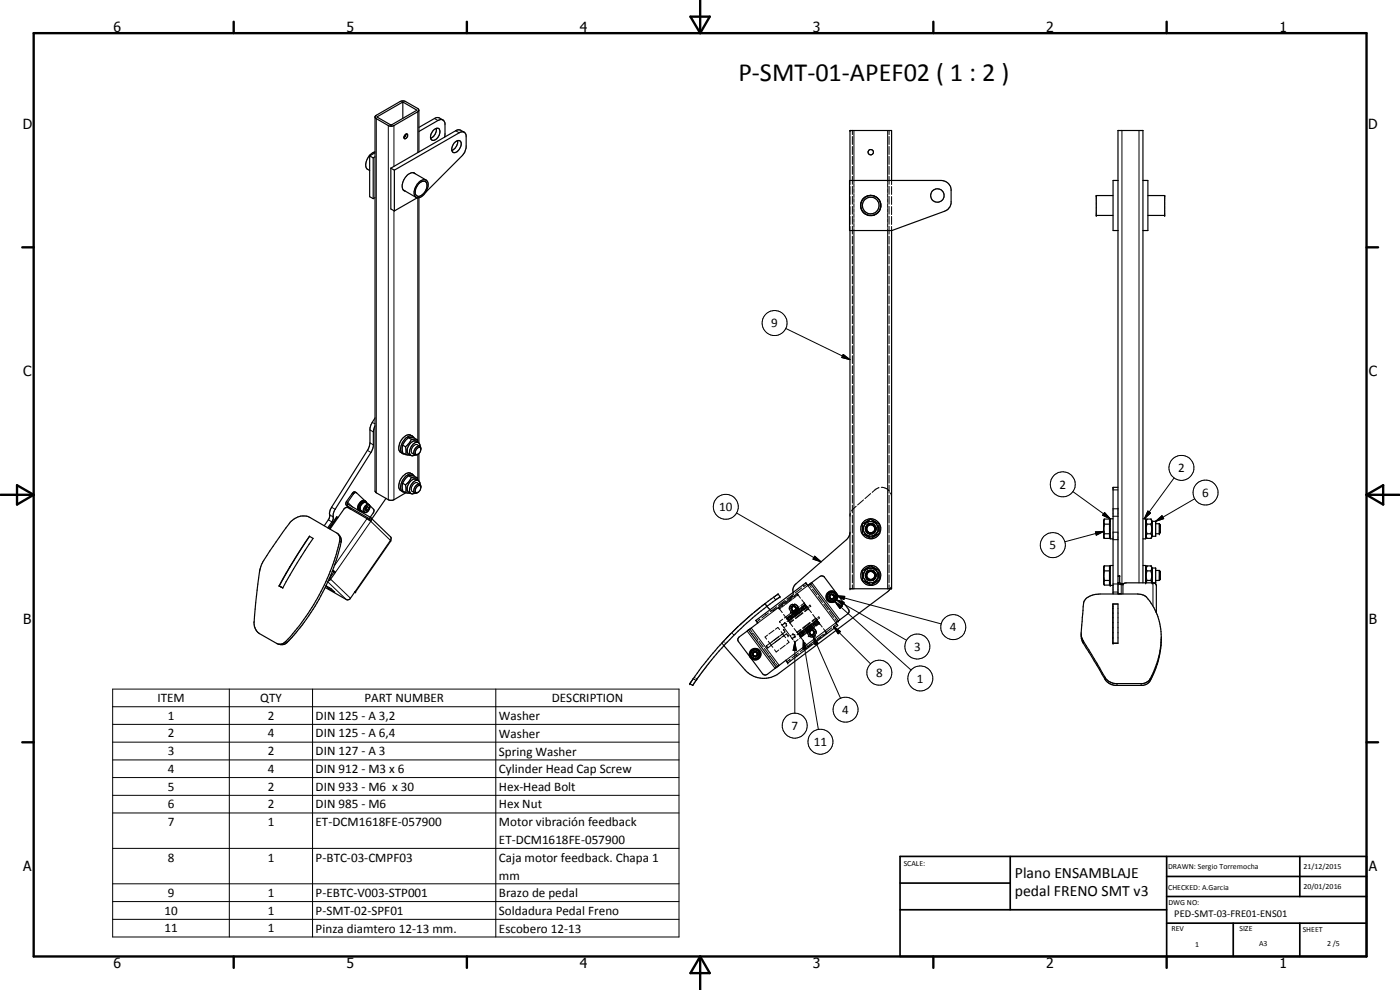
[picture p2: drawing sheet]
<svg xmlns="http://www.w3.org/2000/svg" width="420mm" height="297mm" viewBox="0 0 420 297" stroke-linecap="round" stroke-linejoin="round" font-family="sans-serif">
<g fill="none" stroke="#000" stroke-width=".35">
<path d="M112.6 35.2l.1 .3 3.8 2.2 1.3 .1 7.6-4.3 .3-.5-.3-.4-3.7-2.1-.9-.2-.8 .2-7.3 4.2-.1 .3v112.4l.3 .5 4.1 2.2 1.2-.2 3.6-2.1M113.1 35.1l7.8-4.5 4.2 2.5-7.7 4.4zM117.2 37.5h.3M120.9 30.6v4.9M125.7 33.1v12.5M130.1 39.1a1.05 1.05 0 0 1 .9-.6 1.05 1.05 0 0 1 1 .6 2.51 2.51 0 0 1-2.3 3l-.4-.5-.1-.8zM131 38.5a3 3 0 0 1-1.8 3M132.9 36l-1.3-.7h-.7l-5.2 2.9M132.9 36l-.7-.1-.8 .3-5.7 3.3M132.9 36l.7 1.1-.2 4M139.3 39.7l-1.3-.7-1 .1-19.7 11.4M139.3 39.7h-1.2l-19.7 11.4"/>
<path d="M139.3 39.7l.6 1.1v3.4l-.6 1.8-11.5 11.7M110.9 46.8l1.1 .6M110.9 46.8v12.2l1.1 .6M112 47.4v12.2M112.6 45.8l-1.7 1M112.6 47l-.6 .4M112.6 59.3l-.6 .3M112.6 45.6a4.1 4.1 0 0 0-2.6 4.9l.9 .7M117.3 50.5l1.1 .6M117.3 50.5v12.2l1.1 .6M118.4 51.1v12.2M121.1 57l3.8 2.2"/>
<path d="M121.4 40.6l.7-.4a.98 .98 0 0 1-.6 1.5l-.3-.3zM121.8 40.3l-.2 .6-.4 .4M124.1 51.8l3.8 2.2M124.6 52.2a1.98 1.98 0 0 0-2.9 1 2.88 2.88 0 0 0-.3 4.1h.2M125.2 59.4l-6.8 3.9M125.5 55.3a1.55 1.55 0 0 1 2.4-.6 3.3 3.3 0 0 1-2.4 4.2 1.5 1.5 0 0 1-.7-2.3zM125.7 59.4v73.5M125.8 54.7a1.47 1.47 0 0 1 1.4-.8 1.47 1.47 0 0 1 1.3 1 4 4 0 0 1-3.3 4.5 1.93 1.93 0 0 1-.8-2.7zM136.2 43a1.18 1.18 0 0 1 1-.8 1.18 1.18 0 0 1 1.2 .6 2.84 2.84 0 0 1-2.2 3h-.2a1.51 1.51 0 0 1-.1-2.2zM137.3 42.2a2.86 2.86 0 0 1-1.7 2.9M255 54.1h27.5a3.1 3.1 0 0 1 2.9 2.7v4.2a3.1 3.1 0 0 1-1.9 2.4l-15.8 5.8h-12.7zM255.1 54.1v-14.9h12.5v14.9"/>
<path d="M259 59.7l-.7 1.6M259 59.7l-.7 1.5M259.7 59.1l-.7 .6M262.1 58.8a3.2 3.2 0 0 0-3.1 .9M262.1 58.7l-.9-.1-1.2 .3M262.1 58.7l1.1 .6M262.1 58.8l1.1 .5M263.2 59.3l.8 .9 .3 1.3M263.2 59.3l.8 1M334 58.7h-5v5.9h5M335.5 54.1h-1.5v15.1h1.5M343 54.1h1.5v15.1h-1.5"/>
<path d="M344.5 58.7h5v5.9h-5M255.1 69.2v107.5h12.5v-107.5M258.3 61.3l.1 1.2M258.3 61.2l.2 1.7M258.5 62.9l.8 1M258.6 62.9l.7 1 1.1 .7M260.4 64.5l.8 .1M262.8 64.3l-1.2 .3M262.8 64.3l-.7 .3h-1.7M263.5 63.8l-.7 .5M264.2 60.6l.2 1.3M264.2 62.7l-.7 1.1"/>
<path d="M264.3 61.9l-.1 .4M264.4 61.9l-.9 1.9M112.6 127.8l-.6 1.8v4.3l-.5 1.5-10.9 17.4a4.6 4.6 0 0 0-.6 3l-1.6 2.6M112.6 125.4l-1.5 2.9-.1 4.6-.5 1.9-11 17.4a4.8 4.8 0 0 0-.6 3l-1.6 2.5M120.9 133.6l-.2 .8 .2 1.5 .8 .5M120.9 133.6l.8 .5M121.7 134.1l.2 .9-.2 1.4M121.7 136.4l1.4 .1M122.6 131.3l-.9 .8-.8 1.5M122.6 131.3l1.4 .1 1.3 .6M122.6 131.3l.9 .5M123.5 131.8l1.8 .2"/>
<path d="M123.5 131.8l-.7 1.2-1.1 1.1M123.7 136l.8 .5M123.9 130.9a2.32 2.32 0 0 0-3.5 1.2 2.73 2.73 0 0 0-.1 3.7l.6 .3M124.3 131.4a1.43 1.43 0 0 0-2.4 0 4 4 0 0 0-1.3 4.5l.9 .3M125.2 133.4l.8 .5M125.3 132l.1 .7M125.5 136.3l-.2 .1M125.6 132.8a2.02 2.02 0 0 0-3.2 1.4 1.61 1.61 0 0 0 .9 2.5M125.7 136.1v8.2M126 133.9l.3 .9M126 133.9a1.75 1.75 0 0 0-1.5 2.6M126.1 133.9a1.09 1.09 0 0 0-.8-1.2 1.09 1.09 0 0 0-1.3 .6 2.5 2.5 0 0 0-.6 3.4l1.1-.2"/>
<path d="M126.3 134.6a.74 .74 0 0 0-.8-.3 .74 .74 0 0 0-.6 .6l-.3 .7 .1 .6 .6 .2M126.3 134.8a1.74 1.74 0 0 1-1.8 1.7M126.3 134.5v.3M101.2 155.2h.1M101.4 155.3l-.4-.2-2.3 3.4M104 151.6l6.8 4 .1 .6M104 151.6l1.1 1.1M107 147.8l-.7-.2-.5 .3-1.8 2.6-.2 .4 .2 .7M108 153.4h.4M109.4 150.2l.5 .5M109.4 150.2a2.18 2.18 0 0 0-1.6 3.1M109.4 150.2h-.5a2.52 2.52 0 0 0-1.6 2.4l.3 .6"/>
<path d="M109.4 150.2l.2 .1M109.5 150.2l-2.7-2.5-.6 .4-2 2.9 .1 .3 6.8 3.9M109.8 150.7a1.57 1.57 0 0 0-2.2 1.5 .94 .94 0 0 0 .6 1.1M109.9 152.7l-.3 .1M109.9 150.6l.7 .7M109.9 150.7a1.8 1.8 0 0 0-1.8 2.5l.6 .2M109.9 150.7l.2 .3M109.9 152.7l.5 .3M110.1 152.1l-.2 .6M110.2 152.1l.4 .2M110.6 152.3l-.3-.4-.5 .4-.2 .6 .2 .4 .6-.3M110.6 152.3l-.2 .7"/>
<path d="M110.9 151.6l1.3 1.3 .1 .3-1.2 2M111.1 155.2l.2 .1M111.2 155.3l6.1 5.9v1.1M111.3 155.3l.2 .3-.2 .8-6.8-4.1h-.8l-.4 .3-4.3 6.1M115.9 149.5l-4.3 6.2M120.9 145l-.2 .8 .2 1.5 .8 .5M120.9 145l.8 .5M121.7 145.5l.2 1-.2 1.3M121.7 147.8l1.4 .2M122.6 142.7l-.9 .8-.8 1.5M122.6 142.7l1.4 .1 1.3 .6M122.6 142.7l.9 .6"/>
<path d="M123.5 143.3l1.8 .1M123.5 143.3l-.7 1.1-1.1 1.1M123.7 147.4l.8 .5M123.9 142.3a2.32 2.32 0 0 0-3.5 1.3 2.73 2.73 0 0 0-.1 3.6l.6 .3M124.3 142.9a1.43 1.43 0 0 0-2.4-.1 4 4 0 0 0-1.3 4.5l.9 .4M125.1 146.1a.66 .66 0 0 1 .9-.4 .66 .66 0 0 1 .2 1 1.02 1.02 0 0 1-1.5 .9l-.1-.6zM125.2 144.9l.8 .4M125.3 143.4l.1 .7M125.5 147.7l-.5 .3-.5-.1M125.6 144.2a2.02 2.02 0 0 0-3.2 1.4 1.61 1.61 0 0 0 .9 2.5M126 145.3a1.75 1.75 0 0 0-1.5 2.6M126 145.3l.3 .9"/>
<path d="M126.1 145.3a1.09 1.09 0 0 0-.8-1.2 1.09 1.09 0 0 0-1.3 .6 2.5 2.5 0 0 0-.6 3.4l1.1-.1M255.1 159.7l-.3 1.2-.8 1-15.2 13.3a2.45 2.45 0 0 0-.8 2.5M258.8 157.3l2.5-1.6 2.5 1.4 .1 3-1.9 1.1a.76 .76 0 0 1-1.3 0l-1.8-1.1zM331.2 156.7l.2 .6M331.2 159l.2 1.1M331.4 155.7l-.2 .5v5l.2 .3M331.4 157.3l-.2 1.1M331.4 155.7l-.2 .6M331.4 155.7h1.6v5.8h-1.6M331.4 157.3h1.6M333 156.5h.2M334 155.7h-.8v6h.8"/>
<path d="M335.5 146.2h-1.5v32M343 155.7h.8v6h-.8M344.2 155.7h1.2M344.2 157.3h1.2M344.2 155.7l-.2 .6 .2 1M344.2 157.3l-.2 1.1 .2 1.7M344.2 155.7l-.4 .7M345.4 155.7l.2 .6-.2 1M345.4 157.3l.2 1.1-.2 1.7M345.4 155.7l.4 .7M345.8 156.4h1v4.5h-1M345.8 156.4v4.5"/>
<path d="M346.8 157.1h1.1M347.9 157.1v3M347.9 157.1l.3 .4v2.4l-.3 .2M83.8 175.8h.1M83.8 175.8l1.1 .6M89.3 166.4l-5.5 9.4M92.9 160.9h.1M92.9 160.9l1.1 .6a158.4 158.4 0 0 0-9.1 14.9M92.9 160.9l-3.6 5.5M97.6 176.3l6.7 3.7 .8-.3 1.5-2.2 .1 .1M97.9 175.8l1.5 .9 1 1-1.7-1zM98.9 176.3l-.2 .4"/>
<path d="M99.8 171.2h.2M99.9 171.1l.1 .1M99.9 171.2l-.2 .3M100 171.2l.3 .3M100 171.2l.7 .5M100.3 171.5l.4 .2M100.3 171.5l-1.5 2.2M100.7 171.7l-1.6 2.2-.6 .3M101.5 160.2a2.33 2.33 0 0 1 .9 2.5 64 64 0 0 1-14 27.6l-2.5 2.7a2.59 2.59 0 0 1-2.9 0l-5.6-3.3-1-1.7-.2-1.3 .5-5.9 1.4-10.1a14.8 14.8 0 0 1 2.9-5.4l4.8-6.9a6.2 6.2 0 0 1 6.1-3.5l1.1 .4 8 4.6a2.06 2.06 0 0 1 .9 2.4 63.6 63.6 0 0 1-9.5 21.8l-3.9 5.3a13.5 13.5 0 0 1-3.7 3.8l-1.1 .1M106.5 177.5l.2 .1M117.3 162.3h.1M117.3 162.3l-10.6 15.3"/>
<path d="M241.8 174.9l.6 .8 .8-.6M241.8 174.9h.1M241.8 174.9l-14.9 11.2M243.2 175h.1M243.2 175.1l8.4 11.2M243.2 175v.1M243.3 175l2.7-2 .7-.2 .6 .2 7.3 9.8 .2 .6-.2 .6-3 2.3M249.2 178.4h.8l.3 .6-.3 .7h-.7l-.4-.6zM251 179.3h.2M251 179.2h.2M258.8 171.3l1.5-1a1.33 1.33 0 0 1 1.9 0l1.6 .9 .1 2.8-1.9 1.1a.74 .74 0 0 1-.6 .5 .74 .74 0 0 1-.7-.4l-1.8-1zM267.2 176.7l-.8 .8-32.7 24.6a7.5 7.5 0 0 1-10.1-1.1l-6.4-7.3"/>
<path d="M331.2 161l.2 .5M331.2 170.7l.2 .6M331.2 173.1l.2 1.1M331.4 160.1h1.6M331.4 169.8l-.2 .4v5l.2 .3M331.4 160.1l-.2 .6M331.4 169.8h1.6v5.8h-1.6l-.2-.6M331.4 174.2h1.6M331.4 171.3l-.2 1.1M331.4 174.2l-.2 .5M331.4 169.8l-.2 .5M331.4 171.3h1.6"/>
<path d="M333 160.8h.2M333 170.5h.2M333 174.8h.2M334 169.7h-.8v5.9h.8M335.5 172.8h.5l.1 2.2 1.2 .1M335.5 174.8l.4 .5 1.1 .1M335.6 178.2h.9M337.3 175.1l-.3 .4v2.7M343 174.9v-135.7h-7.5v139M343 169.7h.8v5.2M343.8 160.9l.4 .6M344.2 160.1h1.2"/>
<path d="M344.2 174.2h1.2M344.2 169.8h1.3l.3 .6M344.2 171.3h1.2M344.2 160.1l-.2 .6 .2 .8M344.2 169.8l-.2 .5 .2 1M344.2 171.3l-.2 1.1 .2 1.8M344.2 174.2l-.2 .7M344.2 169.8l-.4 .6M345.4 160.1l.2 .6-.2 .8h-1.2M345.4 169.8l.2 .5-.2 1M345.4 171.3l.2 1.1-.2 1.8M345.4 174.2l.2 .7"/>
<path d="M345.8 170.4h1v4.5h-8.8l-.7 .2M345.8 170.4v4.5M345.8 160.9l-.3 .6M346 174.9l.7 .1 .3 .7v8.1M346.8 160.1h1.1M346.8 171.2h1.1M346.8 174.2h1.1M347.9 171.2v3M347.9 171.2l.3 .2v2.5l-.3 .3M219.1 190.3a95.7 95.7 0 0 1 14.1-11.8l.3-.3 .6 .9-.2 .1a101.8 101.8 0 0 0-25.5 25.6l-.5 .9-.9-.6 3.5-4.9 2.7-3.4zM224.6 189v.1M224.6 189l8.4 11.2"/>
<path d="M224.6 189h.1M226.3 195.7h.7l.4 .6-.4 .6h-.7l-.4-.6zM226.9 186.2l.5 .7-5.6 4.2a.94 .94 0 0 0-.2 1.4l7.6 9.9 .4 .2 .6-.2 2.9-2.2M226.9 186.1v.1M228 196.4h.2M228.2 196.6h-.2M230.2 181.9l.9 1M236.4 198.9l-.6-.8-2.7 2.1M236.4 198.9h.1M251.6 186.3l-.7 .6 .5 .8-15 11.2M324.5 190.2l.6 2.2 6.9 11.4a4.4 4.4 0 0 0 2.7 1.3h8.2l1.3-.5a4.6 4.6 0 0 0 1.9-2.7 29.1 29.1 0 0 0 2.3-8.4M334 181.2h1.5v11.8h-1.5z"/>
<path d="M334 182h.1M334 181.2v11.8M348.5 191.3a26.7 26.7 0 0 1-3.6 13.3l-.9 .8-1.2 .3h-8.1l-1.7-.6-1.3-1.1-4.9-8.3a8.4 8.4 0 0 1-2.3-4.5l.5-8.1a4 4 0 0 1 4.2-4.8l12.2-.1a4.3 4.3 0 0 1 4.1 2.8 18 18 0 0 1 2.9 11.7M232.9 200.3h.1M233.1 200.2h.1"/>
<circle cx="261.3" cy="45.7" r=".81"/>
<circle cx="281.3" cy="58.7" r="2"/>
<circle cx="261.3" cy="61.7" r="2.52"/>
<circle cx="109.6" cy="152.3" r="1.46"/>
<circle cx="261.3" cy="158.6" r="2.22"/>
<circle cx="261.3" cy="158.7" r="1.18"/>
<circle cx="261.3" cy="158.7" r="3"/>
<circle cx="261.3" cy="158.7" r="1.51"/>
<circle cx="249.6" cy="179" r="1.56"/>
<circle cx="249.6" cy="179" r="1.37"/>
<circle cx="249.6" cy="179" r="1.75"/>
<circle cx="261.3" cy="172.7" r="3"/>
<circle cx="261.3" cy="172.7" r="1.5"/>
<circle cx="261.3" cy="172.7" r="2.23"/>
<circle cx="261.3" cy="172.7" r="1.19"/>
<circle cx="226.6" cy="196.3" r="1.56"/>
<circle cx="226.6" cy="196.3" r="1.36"/>
<circle cx="226.6" cy="196.3" r="1.75"/>
</g>
<g fill="none" stroke="#000" stroke-width=".3">
<path d="M112.9 35.6v112.3M116.5 37.7v112.2M118.2 37.7v12.2M125.4 33.5v12.3M130.4 35.6l1 .6M136.7 39.2l1.1 .6M255.8 39.2v1.2M256.3 39.2v15.6M266.4 39.2v15.6M266.8 39.2v1.2M336.7 39.2v135.9M341.8 39.2v135.7"/>
<path d="M125.4 59.4v73.1M255.1 54.1v1.3M255.1 56v2.3M255.1 59v2.3M255.8 40.9v2.4M255.8 43.9v2.5M255.8 46.9v2.4M255.8 49.9v2.4M255.8 52.9v2.4M255.8 55.9v2.4M255.8 58.9v2.4M256.3 55v1.3"/>
<path d="M256.3 56.6v1.2M256.3 58.1v1.2M256.3 59.6v1.1M266.4 55v1.3M266.4 56.6v1.2M266.4 58.1v1.2M266.4 59.6v1.1M266.8 40.9v2.4M266.8 43.9v2.5M266.8 46.9v2.4M266.8 49.9v2.4M266.8 52.9v2.4"/>
<path d="M266.8 55.9v2.4M266.8 58.9v2.4M267.6 54.1v1.3M267.6 56v2.3M267.6 59v2.3M118.2 63.2v86.7M255.1 62v2.4M255.1 64.9v2.5M255.1 67.9v1.3M255.8 61.9v2.4M255.8 64.9v2.4M255.8 67.9v2.3"/>
<path d="M255.8 70.9v2.3M255.8 73.8v2.4M255.8 76.8v2.4M255.8 79.8v2.4M256.3 61.1v1.2M256.3 62.6v1.2M256.3 64.1v1.2M256.3 65.6v1.2M256.3 67.1v1.1M256.3 68.6v108.1M266.4 61.1v1.2M266.4 62.6v1.2"/>
<path d="M266.4 64.1v1.2M266.4 65.6v1.2M266.4 67.1v1.1M266.4 68.6v108.1M266.8 61.9v2.4M266.8 64.9v2.4M266.8 67.9v2.3M266.8 70.9v2.3M266.8 73.8v2.4M266.8 76.8v2.4M266.8 79.8v2.4M267.6 62v2.4"/>
<path d="M267.6 64.9v2.5M267.6 67.9v1.3M235.8 98.6l19.3 9.3M255.8 82.8v2.4M255.8 85.8v2.4M255.8 88.8v2.4M255.8 91.8v2.3M255.8 94.7v2.5M255.8 97.7v2.4M266.8 82.8v2.4M266.8 85.8v2.4M266.8 88.8v2.4"/>
<path d="M266.8 91.8v2.3M266.8 94.7v2.5M266.8 97.7v2.4M253.1 106.3l2 1.6-2.5-.6zM255.8 100.8v2.3M255.8 103.7v2.4M255.8 106.7v2.4M255.8 109.7v2.4M255.8 112.7v2.4M255.8 115.7v2.4M255.8 118.7v2.4M266.8 100.8v2.3"/>
<path d="M266.8 103.7v2.4M266.8 106.7v2.4M266.8 109.7v2.4M266.8 112.7v2.4M266.8 115.7v2.4M266.8 118.7v2.4M110.3 135.1l1 .7M111 132.9l1 .6M111 129l1 .6M111.7 126.7l.9 .5M125.2 133.4a1.7 1.7 0 0 0-1.5 2.6M125.4 136.3v7.6"/>
<path d="M255.8 121.7v2.4M255.8 124.6v2.4M255.8 127.6v2.4M255.8 130.6v2.4M255.8 133.6v2.4M255.8 136.6v2.4M255.8 139.6v2.4M266.8 121.7v2.4M266.8 124.6v2.4M266.8 127.6v2.4M266.8 130.6v2.4M266.8 133.6v2.4"/>
<path d="M266.8 136.6v2.4M266.8 139.6v2.4M98.5 156l1.1 .6M99 154.5l1 .6M99.5 152.2l1.1 .6M101.2 155.2l-2.4 3.4M101.2 155.2l-2.3 3.4M104 150.5l1.8 1.6M104.4 151.3l-.3 .4 1.1 1.1M105.7 148.1l.3 .2M109.7 151.9a.71 .71 0 0 1 1.1-.3 .71 .71 0 0 1 0 1.1 .93 .93 0 0 1-.5 .9 .93 .93 0 0 1-1-.1v-.9zM110.1 155.6l-9.7 14.1"/>
<path d="M110.7 151.4a1.55 1.55 0 0 0-1.4 2.3M111.1 155.2l-.2 .5M125.2 144.9a1.7 1.7 0 0 0-1.5 2.5M221.1 153.9l25.3 14.7M255.2 154.1l-.1 .8M255.8 142.6v2.3M255.8 145.6v2.4M255.8 148.6v2.4M255.8 151.6v2.3M255.8 154.6v2.3M255.8 157.5v2.4M257 151.9l-1.4 1.4"/>
<path d="M259 157.9l-.2 .8 .2 .9M259.2 150l-1.8 1.5M259.4 159.6l.6 .8 1.1 .4M259.7 158.4l.1 1 .7 .6M259.8 157.1l-.6 1.1v.9M259.9 158.2a1.55 1.55 0 0 0 1.2 1.9M260 158.3h.1M260 158.3a1.42 1.42 0 0 0 1.1 1.7M260 157.6v.1M260.1 157.6l-.3 .6v1M260.2 159.8l.1 .1M260.3 156.8h.1"/>
<path d="M260.3 157.4l-.3 .2M260.3 157.8h.1M260.8 157.1h.9l.7 .3M260.8 157.1l-.5 .3M260.8 156.2l-.8 .3-.6 .6M260.9 157.1l-.6 .3M261.1 157.5a1.18 1.18 0 0 0-.9 1.5M261.3 148.1l-1.7 1.5M261.6 157.5l.7 .4 .2 1.1M261.6 157.1a1.52 1.52 0 0 1 1.3 1.9M261.7 156.2l.8 .3 .7 .5M262.2 159.5a1.23 1.23 0 0 1-1.8 0"/>
<path d="M262.3 156.7h.1M262.3 157.7h.1M262.3 156.7l-1-.2-1 .3M262.3 157.7a1.3 1.3 0 0 0-2 .1M262.4 157.6a1.45 1.45 0 0 0-2.2 .1M262.5 159.7l-.6 .4-.8 .1M262.5 159h.1M262.6 158.2h.1M262.6 158.2a1.3 1.3 0 0 1-.9 1.8M262.7 158.2a1.48 1.48 0 0 1-1 1.9M262.8 158l.1 1M262.8 157.1h.1a2.08 2.08 0 0 1 .6 1.9"/>
<path d="M262.9 159l-.1 .1M262.9 159l-.4 .8-.6 .4M263.3 159.6l-.6 .7-1 .5M263.6 157.7l.2 .5-.1 1.3M263.8 146.3l-.9 .4-1.2 1M264.5 146.2l1.5 .4 .9 .7M266.8 142.6v2.3M266.8 145.6v2.4M266.8 148.6v2.4M266.8 151.6v2.3M266.8 154.6v2.3M266.8 157.5v2.4"/>
<path d="M267.2 147.9l.4 1.3M322 147.5l11.2 8.2M328.7 159.6l2.6-.2-2.3 1.2zM331.3 159.4l-11.7 3.2M331.5 153.8l1.7 1.9-2.3-1.1zM334 159.7h1.5M334 154.9h1.5M334 152.7h1.5M334 147h1.5M344.5 153.3l.8 .6-1.9 1.8zM346.8 156.4l1.9-1.7 .5 .9zM352.4 143.4l-9 12.3"/>
<path d="M358.6 149.6l-11.8 6.8M83.9 175.9l1 .5M98.4 174.6l5.5 5.3M98.9 173.6l6.3 5.9M100.7 171.7l10.6-15.3 5.9 5.7-10.6 15.4M101.9 162.3l.5 .4M232.2 179.2l.6 .8M237.7 179.6l-2.3 1.6M237.7 179.8l-.9 .7M237.8 178.7h.1M237.8 178.7l-1.4 1.2M238 177.7v.6"/>
<path d="M238.2 178.3l-2.1 1.5M238.8 179l-.9 .7M239.2 178.1h.1M239.2 178.1l.1 .1M239.4 178.3l-1.2 .8M239.4 178.4h.1M239.4 178.4l.1 .1M239.5 178.5l.7 1M239.5 178.5l-.4 .3M240.6 176.4l-2 1.5M240.6 180l.8 .9M241 175.5l.1 .1"/>
<path d="M241.2 175.8l.1 .1M242.1 175.3l-1 .7M242.9 175.4l.6 .9M243.6 174.8l8.4 11.2M243.8 176.7l1.4 1.8M244.5 166.9l1.9 1.7-2.4-.8zM245.5 179l1.3 1.8M248.8 179.1l.3 .6M248.9 178.8l-.1 .4 .3 .5M248.9 178.8h.1M249 179.3l.5 .4M249 179.1l.5 .5"/>
<path d="M249 178.5a.82 .82 0 0 1 .9-.2 .82 .82 0 0 1 .5 .8M249 178.5h.1M249.1 178.7l-.1 .4M249.1 179.7h.9M249.1 179.7h.1M249.5 179.6h.3M249.5 178.2l-.4 .2-.3 .5M249.8 178.4h.1M249.8 178.4l-.7 .3M249.9 178.4h-.6l-.4 .4M250 178.6l.2 .3-.1 .5M250 178.4l.2 .1"/>
<path d="M250.1 178.3l.4 .6M250.1 179.4l-.3 .2M250.2 178.5h.1M250.3 179h.1M250.3 179l-.2 .4M250.3 179.5l-.5 .3M250.3 179.2l-.1 .3M250.4 179.1l-.1 .4-.7 .4M250.5 178.9l-.1 .4h.2M250.5 179.1h.2M250.5 178.9h.2M250.6 179.2h-.1"/>
<path d="M250.8 179.3h.2M250.8 179.2h.2M250.9 179.9l2.4 .8-.5 .9zM250.9 179.1h.3M250.9 178.9h.3M251 178.7l2.5 .2-.2 1zM251 178.7l31.5 8.5M255.8 160.5v2.4M255.8 163.5v2.4M255.8 166.5v2.4M255.8 169.5v2.4M255.8 172.5v2.4"/>
<path d="M255.8 175.5v1.2M259 171.9l-.2 .8 .2 .9M259.4 173.6l.6 .8 1.1 .4M259.4 160.3l1.5 .8M259.4 174.3l.7 .6 .8 .2M259.7 172.3l.1 1.1 .7 .7M259.8 171.1l-.6 1.1v.9M259.9 172.2a1.51 1.51 0 0 0 1.2 1.9M260 172.3h.1M260 172.3a1.42 1.42 0 0 0 1.1 1.7M260 171.6v.1M260.1 171.6l-.3 .6v1"/>
<path d="M260.2 173.7l.3 .3M260.3 170.8h.1M260.3 171.7h.1M260.4 173.5a1.19 1.19 0 0 0 1.8 0M260.5 160.1l.3 .1M260.5 174.1l.7 .2M260.5 160l.6 .3M260.6 171.2l-.6 .4M260.6 171.2l.8-.2 1 .4M260.6 171.2l-.5 .4M260.8 170.2l-.8 .3-.6 .6M260.9 171.1l-.3 .1"/>
<path d="M261.1 160.3h.1M261.1 171.4a1.25 1.25 0 0 0-.9 1.7M261.6 171.4l.9 .8v.8M261.6 171.1a1.61 1.61 0 0 1 1.3 1.9M261.7 170.2l1.5 .8M262.3 170.7h.1M262.3 171.7h.1M262.3 170.7l-1-.2-1 .3M262.3 171.7l-.2-.2a1.36 1.36 0 0 0-1.8 .2M262.4 171.6a1.49 1.49 0 0 0-2.2 .1M262.5 173.7l-.6 .5M262.6 172.2h.1"/>
<path d="M262.6 172.2a1.3 1.3 0 0 1-.9 1.8M262.7 172.2a1.45 1.45 0 0 1-1 1.9M262.8 172l.1 .1M262.8 171.1l.1 .1a2.08 2.08 0 0 1 .6 1.8M262.9 173l-.1 .1M262.9 173a1.57 1.57 0 0 1-2.4 1M262.9 172.4v.6M263.3 160.2l-.7 .6-.8 .3M263.3 174.2l-1.5 .9M263.3 173.5l-.6 .9-1 .4M263.6 171.7l.2 .5-.1 1.3M266.8 160.5v2.4"/>
<path d="M266.8 163.5v2.4M266.8 166.5v2.4M266.8 169.5v2.4M266.8 172.5v2.4M266.8 175.5v1.2M267.4 176.2l-.2 .5M267.6 175.2l-.1 .5M334 175.2h1.5M334 177.6h1.5M334 161.9h1.5M335.5 173h.5M335.5 174.8h.5"/>
<path d="M336 178.1v.1M336.5 175.1v3.1M346 174.9v7M85.7 192.5l.6 .2M216.6 193l.2 .2M217.1 192.4l.2 .3M217.3 193.7l-.3-.2 .2 .2M217.4 192.2l-.8 .8 .2 .3M217.6 192.9l.2 .2M219.4 190l-1.6 1.7M219.6 189.9l.2 .2M220 190.3l.3 .3"/>
<path d="M221.5 188l-1.7 1.7M223.7 186.1l-1.8 1.5M224.2 189.4l8.4 11.1M225 188.7l.7 1M225.5 188.4l8.3 11.2M225.7 190.1l-.2 .1M225.8 184.1l-1.7 1.6M225.9 189.9l-.1 .1M225.9 196.5l.6 .5M226 196.8l.1 .2M226 195.7l-.2 .5 .2 .6M226 195.7h.1"/>
<path d="M226 196.8l.5 .3M226 190.1l1.4 1.8-.1 .1M226.1 197h.1M226.2 195.6l-.2 .1M226.5 195.5a.8 .8 0 0 0-.5 1.3M226.6 195.5h-.3M226.7 195.5l.7 .5M226.8 195.7a.62 .62 0 0 0-.7 .4 .62 .62 0 0 0 .4 .8l.5-.1M227 197l-.2 .1M227 195.8l.2 .5M227 197.1h-.4M227 195.6l-.6-.1-.4 .2"/>
<path d="M227 195.6l.2 .1M227 195.6l.5 .6M227.1 192.2h-.1M227.2 196.3l-.2 .5M227.4 196.5l-.5 .5h-.4M227.4 196v.5M227.4 196h.1M227.4 186.9l15-11.2 8.5 11.2-15.1 11.2M227.4 196.5l-.4 .5M227.4 196.6h.2M227.4 196.5l-.4 .6M227.5 196.2v.3"/>
<path d="M227.5 196.3h.2M227.5 196.4h.2M227.6 185.5l.1 .2M227.7 196.2h-.2M227.7 192.3l1.4 1.8M227.8 196.6h.2M227.8 185.8l.1 .1M228 196.2h.2M228.1 182.3l-1.8 1.5M228.1 185.8l-1 .8M228.2 196.3l-.4 .1M229.4 194.6l1.3 1.7"/>
<path d="M229.5 181.2l.2 .3M229.5 181.2l.2 .2M229.5 181.2l-1 .7M229.6 184l.1 .1M229.7 181.1l.2 .2M229.8 184.3l.1 .1M229.9 181.7l.2 .3M229.9 181.7l.3 .2M230.1 181.6l.2 .3M230.2 194h.1M230.3 194.2h.1M230.4 190.5l-.8 .6 .5 .7"/>
<path d="M230.6 192.4l.4 .7M230.6 183.9l-2 1.5M230.8 196.9l-.2 .1M231 196.7l-.1 .1M231 193.1l.2 .1M231.1 182.9l.1 .1M231.1 196.8l1.3 1.8M231.1 193l-1.1 .8 .2 .2M231.3 193.4l.1 .2M231.4 183.1l.3 .2M231.4 193.6l.5 .6M231.6 193.5l-1.1 .9-.2-.2"/>
<path d="M231.7 183.3h.1M231.8 192.5l-.8 .6M232.2 193l-.8 .6M232.3 198.9l-.2 .2M232.3 189.1l-1.6 1.1M232.4 194.9l.5 .7 .8-.6M232.5 198.8h-.1M232.7 188.8l.8-.5 .5 .6M232.7 199.1l.8 .8M233.1 182l-2 1.6M233.2 182.4l-1.2 .9M233.6 182.3h.1"/>
<path d="M233.6 182.3l.1 .1M233.8 191.1l-1.6 1.1M233.8 182.5h.1M233.8 182.5l.1 .2M233.9 190.8l-2.2 1.7M233.9 182.7l.9 1.1M234.1 191.6l-1.5 1.1M234.3 191.4l-2.2 1.7M234.4 182.4l-.5 .3M234.4 189.5l.5 .7M234.5 187.2l.2 .4M234.7 187.6l.6 .8"/>
<path d="M234.9 190.2l-.8 .6M234.9 190.2l.1 .1M234.9 187.3l-.3 .2M234.9 185.8l-1 .7 .3 .4M234.9 181.7l-1.1 .8M235.2 190.5l.1 .2M235.2 184.4l.8 1.1M235.2 188.8l-.1 .2 .5 .6-1.1 .8M235.3 190.7l-.8 .6M235.3 190.7l.5 .6M235.4 186.9l.3 .3M235.4 186.9l.3 .1"/>
<path d="M235.4 186.9l-.2 .2M235.5 181.5l-.9 .7M235.5 188.1l-.2 .2M235.5 188.6l-.1 .2M235.6 180.2l-2 1.5M235.6 188.8l1.2 1.6M235.7 193.6l-1.6 1.1M235.7 186.9l-1 .7M235.8 187.1l.2 .2M235.9 180.3l-2.1 1.6M235.9 187.5l.2 .2M236 185.5l.3 .4"/>
<path d="M236 187.5l.1 .2M236.1 187.7h.1M236.1 187.7l-.3 .3M236.3 192l.5 .7-.8 .6M236.5 190.8h.1M236.5 190.8l-.5-.6-1.1 .8M236.5 185.2l-.5 .3M236.6 180.7l-.9 .7M236.7 190.8h-.2M236.7 185.5l-.4 .3M236.8 185.5l-.5 .4M236.9 185.7l-.5 .3"/>
<path d="M236.9 190.5l-.1 .1M236.9 197.9l.1 .2M237 186.7v.1M237 185.8l-.5 .4M237.1 186.9h.1M237.1 186.9l.8 1.1M237.1 198.2l.1 .1M237.1 197.8l-1 .7M237.1 186l-.5 .4 .4 .3M237.1 184.7l-1.1 .8M237.1 183.1l.3 .4 .7 .3M237.2 183.6h.1"/>
<path d="M237.2 183.6l.5 .3M237.3 184.8l-1.1 .9 .4-.4M237.4 190.6l-.3 .2 .6 .8M237.4 183.9l-2 1.5M237.4 181.7l-.4 1.1M237.4 182.4v.3M237.5 182.4h.1M237.5 182.4a.73 .73 0 0 1 .7-.5 .73 .73 0 0 1 .7 .5M237.5 182.8l.3 .5h.4M237.6 182.4l.2 .6M237.6 181.5l.6-.1 .6 .1M237.6 183.8h.1"/>
<path d="M237.6 182.8l.1 .2M237.6 182.4v.4M237.6 184.4l-.8 .6M237.7 191.6l.3 .3M237.7 185.4l-1.2 .8M237.7 184.5l-.9 .7M237.7 183l.4 .2M237.7 183.3l.2 .1M237.8 183l.3 .2M237.8 185.6l-1.1 .8M237.8 184.6l-.9 .7M237.9 182.1l-.3 .3"/>
<path d="M237.9 183.1l.1 .1M237.9 181.3h.1M237.9 183.3l.2 .1M237.9 181.3a1.32 1.32 0 0 0-1 1.7M237.9 184.7l-.9 .7M237.9 190.2h.1M237.9 190.2l.3 .3M237.9 190.2l.3 .1M237.9 190.2l-.2 .2M238 184.8l-.9 .7M238 183.6l-.3 .2M238 182l-.1 .1"/>
<path d="M238 182l.7 .2M238 183.2h.4M238 191.5l-.2 .2M238.1 182l-.4 .2M238.1 185.9l-1.1 .8M238.1 183.2h.3M238.1 185l-.9 .7M238.2 186.1l-1.1 .8M238.2 192.3l.3 .4M238.2 185.2l-.8 .6M238.3 190.4l.2 .3M238.3 188.6l.9 1.1"/>
<path d="M238.4 190.8l.2 .3M238.4 183.2h.2M238.4 182h.1M238.4 183.9l.4-.3-.9 .7M238.5 181.2h.1M238.5 181.2l.9 .7 .2 .5M238.5 183.2l-.3 .2M238.5 192.7l.5 2.5h-1zM238.5 192.7v21.3M238.5 190.9l.1 .2M238.6 191.1h.1M238.6 191.1l-.3 .2"/>
<path d="M238.6 182.1l.2 .3M238.6 183.2l-.4 .1M238.7 190.8l-1 .8M238.7 181.9a.83 .83 0 0 0-1.2 .3 .83 .83 0 0 0 .4 1.1M238.7 183.5l-.8 .7M238.8 182h.1M238.8 183.8h.1M238.8 182.4v.4M238.8 182.8l-.4 .4M238.8 182l-.6-.2-.6 .3M238.9 183.6l-.5 .2M238.9 196.4l.1 .2"/>
<path d="M238.9 182.8l-.3 .4M238.9 183.7l-.1 .2M239 182.3l-.1 .7-.5 .4M239 182.8l-.4 .4M239 183.8l-1 .6M239 183.9l-.9 .6M239 182.3a.89 .89 0 0 1-1.1 1.1M239 181.7l.4 .8M239.1 184l-.9 .7M239.1 183.5l-.2 .1M239.1 196.7l.1 .1M239.2 189.7l.1 .1"/>
<path d="M239.2 184.2l-.9 .6M239.3 183.5h.1M239.3 183.5l-.8 .4h-.8M239.3 183.5h-.1M239.3 183.5l-.2 .1M239.3 189.8l.3 .4 .4-.3M239.3 184.3l-.8 .7M239.3 183.1l-.2 .4M239.4 182.5v.3M239.4 182.5l-.2 .1M239.5 183.2l-.4 .2M239.5 182.4l-.1 .1"/>
<path d="M239.5 191.9l-1 .8M239.6 182.4h.1M239.6 182.4v.6M239.6 195.9l-2 1.5M239.8 182l-1.9 1.6M239.8 182.7l-.8 .7M239.9 190.7l.3 .4M239.9 182.5l-2.2 1.7M240 182.8l-1 .7M240.1 182.8l-2.3 1.6M240.1 182.9l-.9 .8 .9-.7M240.1 190l-.4 .4"/>
<path d="M240.2 191.1l.9 1.1M240.2 183.2l-.9 .6M240.3 190.2l-.5 .3M240.3 188.8l-1.1 .9M240.3 190.3l-.5 .3M240.4 183.3l-.9 .7M240.4 189l-1.1 .8M240.4 190.4l-.4 .4M240.5 183.3l-4.3 3.2M240.5 183.5l-.9 .6M240.5 190.5l-.5 .3M240.6 183.5l-2.2 1.7"/>
<path d="M240.7 189.3l-1.1 .9M240.7 183.1l-2 1.5M240.7 190.8l-.5 .3M240.8 189.5l-1.1 .9M240.9 183.8l-2.2 1.7M241 183.9l-2.3 1.7M241 181.9l-.9 .6M241.1 192.2l.9 2.4-1 .2zM241.1 182l-.9 .6M241.1 192.2l4.5 26.7M241.1 189.1l-.9 .6M241.2 189l-2 1.5"/>
<path d="M241.2 190.1l-1.1 .8M241.2 182.1l-.9 .7M241.2 182.2l-.8 .7M241.2 189.2l-.8 .7M241.3 181.8l.5-.3-1.2 .8M241.3 182.3l-.9 .7M241.4 180.9v.1M241.4 181l.1 .1M241.4 180.9l-1 .8M241.4 190.3l-1.2 .8M241.4 189.4l-.9 .6M241.4 189.4l-.9 .7"/>
<path d="M241.5 182.5l-.9 .7M241.5 192.8l.9 1.2M241.5 189.6l-.9 .6M241.6 181.2l.1 .2M241.6 182.7l-.9 .6M241.6 189.7l-.9 .6M241.6 181.3l-1.1 .8M241.7 181.4l.3 .3M241.7 181.4l-.5 .3M241.7 182.3l.4-.3-.9 .8M241.8 189.9l-.9 .7M241.9 181.7l-.5 .2"/>
<path d="M242 190l-2 1.5M242 181.8l-.4 .4M242.1 194.1l-2 1.4M242.2 182l-1.1 .9M242.3 189.7h.1M242.3 182.2h.1M242.3 182.2l-.5 .3M242.3 188.2l-.9 .7M242.3 182.2l.3 .3M242.3 182.2l-1.1 .8M242.4 194v.1M242.4 188.4l-.9 .7"/>
<path d="M242.4 190h.1M242.5 190.3l.3 .4 .7 .3M242.5 194.2l.1 .1M242.5 182l-.2 .2M242.5 188.6l-.9 .6M242.5 188.6l-.9 .7M242.6 182.5v.1M242.6 182.5l-1.1 .9M242.6 190.8h.1M242.6 188.9h.1M242.6 188.8v.1M242.6 188.9l-.3 .5v.8"/>
<path d="M242.6 182.7h.1M242.6 182.7l.9 1.1M242.6 182.7l-1.1 .8M242.6 188.7l-.8 .7M242.7 188.8l-.1 .1M242.7 188.8h.1M242.7 188.8l-.9 .7M242.8 182.3l-.3 .2M242.8 189.9v.2M242.8 188.9l-.4 1.1M242.8 189.9l.1 .2M242.9 190.1l.6 .5"/>
<path d="M242.9 189.6l-.1 .3M242.9 189.6h.1M242.9 189.6a.81 .81 0 0 1 1.1-.5 .81 .81 0 0 1 .3 1.2 .81 .81 0 0 1-1.1 .2M242.9 190l.3 .4M242.9 189.1l-.9 .7M243 189.3l-.2 .6M243 189.2l-.7 .5M243 189.3h.1M243 188.6h.1M243 189.8l.1 .2M243 188.6l-.4 .3M243 188.6l-.1 .1"/>
<path d="M243.1 186.7l-2.2 1.7M243.2 190.2l.2 .2M243.2 181.7l-.4 .1M243.2 189.4l-.3 .4 .3 .4M243.2 190.2l.1 .2M243.2 186.9l-2.3 1.7M243.2 181.8l-.2 .3M243.2 190.4h.9M243.3 188.5h.1M243.3 189l-.3 .3M243.3 188.5l-.3 .1M243.3 190.4h.2"/>
<path d="M243.4 187.4l-.9 .6M243.4 190.4h.4M243.4 187.2l-2.2 1.7M243.5 187.5l-.9 .7M243.5 189.1l-.3 .3M243.6 193.3l-1.1 .8M243.6 187.7l-.9 .7M243.6 187.5l-2.2 1.6M243.7 187.1l-2 1.5M243.7 187.7l-.9 .7M243.7 189h-.4M243.7 189.1l.4 .3"/>
<path d="M243.8 189.2l-.7 .2 .1 .8M243.8 187.9l-.9 .7M243.8 189l.4 .2M243.8 188l-.9 .6M243.8 188.6l-.6 .4M243.9 188.5h.1M243.9 188.6l-.9 .1M243.9 188.6l.2 .1M243.9 188.5a1.33 1.33 0 0 1 1 1.7M243.9 184.4l.9 1.1M244 188.5h.1M244 189.3l.2 .5"/>
<path d="M244 188.5l-.2 .1M244 190.3l-.2 .1M244 188l-2.2 1.7M244 190.9l1.5 2.1-.9 .4zM244 188.3l-.8 .6M244 190.9l8.3 18.6M244.1 190.2l-.1 .1M244.1 189.1l-.5-.1-.6 .3M244.1 188.7h.1M244.1 190.2l-.4 .2M244.2 188.2l-2.3 1.7M244.2 190l-.1 .2"/>
<path d="M244.2 189.8l-.2 .5M244.2 189.6l.1 .4M244.3 189.8l-.1 .2M244.3 190l-.1 .3M244.4 189.5l.1 .2M244.4 189.8l-.1 .4-.5 .3M244.4 188.9l.4 .5v.6M244.5 188.2l-2 1.5M244.5 186.6l-.9 .6M244.6 192.2l-2 1.5M244.6 186.7l-.9 .7M244.7 190.7h.1"/>
<path d="M244.7 190.7a1.39 1.39 0 0 1-2.1 .1M244.8 185.5l-1.1 .9M244.8 185.5l.1 .1M244.8 186.9l-.9 .6 .9-.6M244.8 190.3l-.5 .5-.5 .2M244.8 190h.1M244.9 185.6l.3 .5-.5 .3M244.9 185.6l-1.2 .9M244.9 187.1l-.9 .6M244.9 187.1l-.9 .7M245.1 186l-1.1 .8M245.1 187.4l-.8 .7"/>
<path d="M245.2 185.5l-.3 .2M245.3 186.2l-1.1 .8M245.3 186.2l-.5 .4M245.4 185.8l-.2 .2M245.4 186.4l-.4 .3M245.5 186.5l.1 .1M245.6 186.6l.3 .5M245.6 186.6l-.5 .3M245.6 186.6l-.4 .3M245.7 186.7l-1.2 .9M245.8 185.2l-.4 .1M245.8 186.9h.1"/>
<path d="M245.8 186.9l-1.1 .8M245.8 186.9l-.4 .3M245.9 185.3l-.2 .3M245.9 187.1h.1M245.9 187.1l-1 .7M245.9 187.1l.8 1M246.4 191.1l-2.2 1.7M247.1 190.3l-2 1.5M247.1 188.6l.9 1.2M247.2 181.2l1.4 1.8M248 189.8h.1M248.1 189.9l-1.1 .9"/>
<path d="M248.1 189.9l.1 .2M248.2 190v.1M248.9 183.4l1.3 1.9M249.6 188.4l-2 1.5M250.1 188l2.2 1.5-.8 .7zM250.1 188l11.2 11.2M250.3 187.9l.1 .1M250.5 180.5l2.3 1.3-.7 .8zM250.5 188.1l.1 .2M250.6 185.7l.6 .9M250.6 180.6h.1M251 181.1l1.1 1.5 .7-.8-.2-.1"/>
<path d="M251.1 187.3l-1 .7M251.1 180l-.2-.1 .2 .2M251.5 181.4l21.9 19.6M251.6 180.1l1.7 .6-.3 .7M252.1 180.6l20 11.5M252.8 181.6h.1M325.2 192.4v.7M334 181.2h1.5M33.8 206.8h170v74.3h-170zM33.8 212h170M33.8 217.3h170M68.8 206.8v74.3"/>
<path d="M93.8 206.8v74.3M148.8 206.8v74.3M208.1 203.6l.8 .6M208.4 203.2l.2 .2M208.9 203.6l.3 .2M331.6 203.2v.6M335.2 205.1v.6M342.5 205.1v.6M345.2 203.6v.6M33.8 222.7h170M33.8 228h170M33.8 233.3h170"/>
<path d="M33.8 238.6h170M33.8 243.9h170M33.8 254.6h170M33.8 265.2h170M33.8 270.5h170M33.8 275.8h170"/>
<circle cx="232.5" cy="96.9" r="3.7"/>
<circle cx="217.8" cy="152" r="3.8"/>
<circle cx="318.9" cy="145.3" r="3.8"/>
<circle cx="354.6" cy="140.4" r="3.8"/>
<circle cx="361.8" cy="147.8" r="3.7"/>
<circle cx="249.6" cy="179" r="1.23"/>
<circle cx="316" cy="163.6" r="3.8"/>
<circle cx="226.6" cy="196.3" r="1.22"/>
<circle cx="275.3" cy="194" r="3.8"/>
<circle cx="286.1" cy="188.2" r="3.7"/>
<circle cx="238.5" cy="217.7" r="3.7"/>
<circle cx="253.7" cy="212.9" r="3.7"/>
<circle cx="263.9" cy="201.8" r="3.8"/>
<circle cx="276.2" cy="203.5" r="3.8"/>
<circle cx="246.2" cy="222.6" r="3.8"/>
</g>
<g fill="#000">
<circle cx="255.1" cy="39.2" r=".18"/>
<circle cx="329" cy="58.7" r=".18"/>
<circle cx="349.5" cy="58.7" r=".18"/>
<circle cx="329" cy="64.6" r=".18"/>
<circle cx="349.5" cy="64.6" r=".18"/>
<circle cx="348.2" cy="157.5" r=".18"/>
<circle cx="106.7" cy="177.6" r=".18"/>
<circle cx="234.1" cy="179.1" r=".18"/>
<circle cx="243.2" cy="175.1" r=".18"/>
<circle cx="255.1" cy="176.7" r=".18"/>
<circle cx="331.2" cy="161.2" r=".18"/>
<circle cx="331.2" cy="170.2" r=".18"/>
<circle cx="331.4" cy="169.8" r=".18"/>
<circle cx="333.2" cy="169.7" r=".18"/>
<circle cx="333.2" cy="175.6" r=".18"/>
<circle cx="343.8" cy="169.7" r=".18"/>
<circle cx="343.8" cy="174.9" r=".18"/>
<circle cx="344.2" cy="169.8" r=".18"/>
<circle cx="345.8" cy="174.9" r=".18"/>
<circle cx="346.8" cy="174.9" r=".18"/>
<circle cx="347.9" cy="160.1" r=".18"/>
<circle cx="236.4" cy="198.9" r=".18"/>
<circle cx="251.6" cy="186.3" r=".18"/>
<circle cx="334" cy="193" r=".18"/>
<circle cx="207" cy="205.1" r=".18"/>
</g>
<g fill="none" stroke="#000" stroke-width=".71">
<path d="M10.1 9.9h400v277.1h-400zM70.1 6.5v3.4M140.1 6.5v3.4M207.2 5h5.8l-2.9 4.9zM210.1 0v9.9M280.1 6.5v3.4M350.1 6.5v3.4M6.7 74.2h3.4M410.1 74.2h3.5M.1 148.5h10M5.1 145.6l5 2.9-5 2.9zM410.1 148.5h10"/>
<path d="M410.1 148.5l5-2.9v5.8zM6.7 222.7h3.4M410.1 222.7h3.5M70.1 287v3.4M140.1 287v3.4M210.1 287v10M210.1 287l2.9 5h-5.8zM280.1 287v3.4M350.1 287v3.4"/>
</g>
<path d="M270.1 257h140v30h-140zM303.2 257v16M350.1 257v30M390.1 257v12M270.1 265h33.1M270.1 273h80M350.1 277h60M350.1 269h60M350.1 263h60M370.1 277v10M390.1 277v10" fill="none" stroke="#000" stroke-width=".51"/>
<g fill="#000">
<path d="M253.1 106.3l2 1.6-2.5-.6zM331.5 153.8l1.7 1.9-2.3-1.1zM344.5 153.3l.8 .6-1.9 1.8zM346.8 156.4l1.9-1.7 .5 .9zM244.5 166.9l1.9 1.7-2.4-.8zM251 178.7l2.5 .2-.2 1zM328.7 159.6l2.6-.2-2.3 1.2zM238.5 192.7l.5 2.5h-1zM241.1 192.2l.9 2.4-1 .2zM244 190.9l1.5 2.1-.9 .4zM250.1 188l2.2 1.5-.8 .7zM250.5 180.5l2.3 1.3-.7 .8z"/>
<path d="M250.9 179.9l2.4 .8-.5 .9z"/>
</g>
<text font-size="7.9" x="221.6" y="24.3">P-SMT-01-APEF02 ( 1 : 2 )</text>
<g font-size="4.7">
<text x="304.6" y="263.5">Plano ENSAMBLAJE</text>
<text x="304.6" y="268.9">pedal FRENO SMT v3</text>
</g>
<g font-size="4.2">
<text x="34" y="9.6">6</text>
<text x="104" y="9.6">5</text>
<text x="174" y="9.6">4</text>
<text x="244" y="9.6">3</text>
<text x="314" y="9.6">2</text>
<text x="384" y="9.6">1</text>
<text x="6.8" y="38.7">D</text>
<text x="410.6" y="38.7">D</text>
<text x="7" y="112.9">C</text>
<text x="410.8" y="112.9">C</text>
<text x="7" y="187.1">B</text>
<text x="410.8" y="187.1">B</text>
<text x="7" y="261.4">A</text>
<text x="410.8" y="261.4">A</text>
<text x="34" y="290.4">6</text>
<text x="104" y="290.4">5</text>
<text x="174" y="290.4">4</text>
<text x="244" y="290.4">3</text>
<text x="314" y="290.4">2</text>
<text x="384" y="290.4">1</text>
</g>
<g font-size="3.9">
<text x="231.5" y="98.2">9</text>
<text x="353.6" y="141.6">2</text>
<text x="318" y="146.6">2</text>
<text x="360.8" y="149.1">6</text>
<text x="215.8" y="153.3">10</text>
<text x="314.9" y="164.8">5</text>
<text x="285.1" y="189.4">4</text>
<text x="274.3" y="195.2">3</text>
<text x="262.9" y="203.1">8</text>
<text x="275.2" y="204.9">1</text>
<text x="47.2" y="210.7">ITEM</text>
<text x="50.4" y="216">1</text>
<text x="78.1" y="210.7">QTY</text>
<text x="80.3" y="216">2</text>
<text x="94.7" y="216">DIN 125 - A 3,2</text>
<text x="109.4" y="210.7">PART NUMBER</text>
<text x="165.6" y="210.7">DESCRIPTION</text>
<text x="252.8" y="214.2">4</text>
<text x="50.4" y="221.3">2</text>
<text x="80.3" y="221.3">4</text>
<text x="94.7" y="221.3">DIN 125 - A 6,4</text>
<text x="149.7" y="216.1">Washer</text>
<text x="149.7" y="221.4">Washer</text>
<text x="237.5" y="219">7</text>
<text x="50.4" y="226.6">3</text>
<text x="80.3" y="226.6">2</text>
<text x="94.7" y="226.6">DIN 127 - A 3</text>
<text x="149.7" y="226.7">Spring Washer</text>
<text x="244.2" y="223.8">11</text>
<text x="50.4" y="231.9">4</text>
<text x="80.3" y="231.9">4</text>
<text x="94.7" y="231.9">DIN 912 - M3 x 6</text>
<text x="149.7" y="232">Cylinder Head Cap Screw</text>
<text x="50.4" y="237.2">5</text>
<text x="80.3" y="237.2">2</text>
<text x="94.7" y="237.2">DIN 933 - M6 x 30</text>
<text x="149.7" y="237.3">Hex-Head Bolt</text>
<text x="50.4" y="242.6">6</text>
<text x="80.3" y="242.6">2</text>
<text x="94.7" y="242.6">DIN 985 - M6</text>
<text x="149.7" y="242.5">Hex Nut</text>
<text x="50.4" y="247.8">7</text>
<text x="80.3" y="247.9">1</text>
<text x="94.7" y="247.9">ET-DCM1618FE-057900</text>
<text x="149.7" y="247.9">Motor vibración feedback</text>
<text x="149.7" y="253.3">ET-DCM1618FE-057900</text>
<text x="50.4" y="258.5">8</text>
<text x="80.3" y="258.5">1</text>
<text x="94.7" y="258.5">P-BTC-03-CMPF03</text>
<text x="149.7" y="258.6">Caja motor feedback. Chapa 1</text>
<text x="149.7" y="263.9">mm</text>
<text x="50.4" y="269.1">9</text>
<text x="80.3" y="269.1">1</text>
<text x="94.7" y="269.1">P-EBTC-V003-STP001</text>
<text x="149.7" y="269.2">Brazo de pedal</text>
<text x="49.3" y="274.4">10</text>
<text x="80.3" y="274.4">1</text>
<text x="94.7" y="274.4">P-SMT-02-SPF01</text>
<text x="149.7" y="274.5">Soldadura Pedal Freno</text>
<text x="49.3" y="279.7">11</text>
<text x="80.3" y="279.7">1</text>
<text x="94.7" y="279.8">Pinza diamtero 12-13 mm.</text>
<text x="149.7" y="279.8">Escobero 12-13</text>
</g>
<text font-size="3.1" x="352.4" y="275.2">PED-SMT-03-FRE01-ENS01</text>
<g font-size="2.4">
<text x="271.2" y="259.7">SCALE:</text>
<text x="350.6" y="260.8">DRAWN: Sergio Torremocha</text>
<text x="391.2" y="260.6">21/12/2015</text>
<text x="350.6" y="267">CHECKED: A.Garcia</text>
<text x="391.2" y="266.7">20/01/2016</text>
<text x="350.6" y="271.4">DWG NO:</text>
<text x="351.6" y="279.3">REV</text>
<text x="372" y="279.4">SIZE</text>
<text x="391" y="279.6">SHEET</text>
<text x="358.7" y="284.1">1</text>
<text x="377.9" y="283.8">A3</text>
<text x="398.3" y="283.8">2 /5</text>
</g>
</svg>
